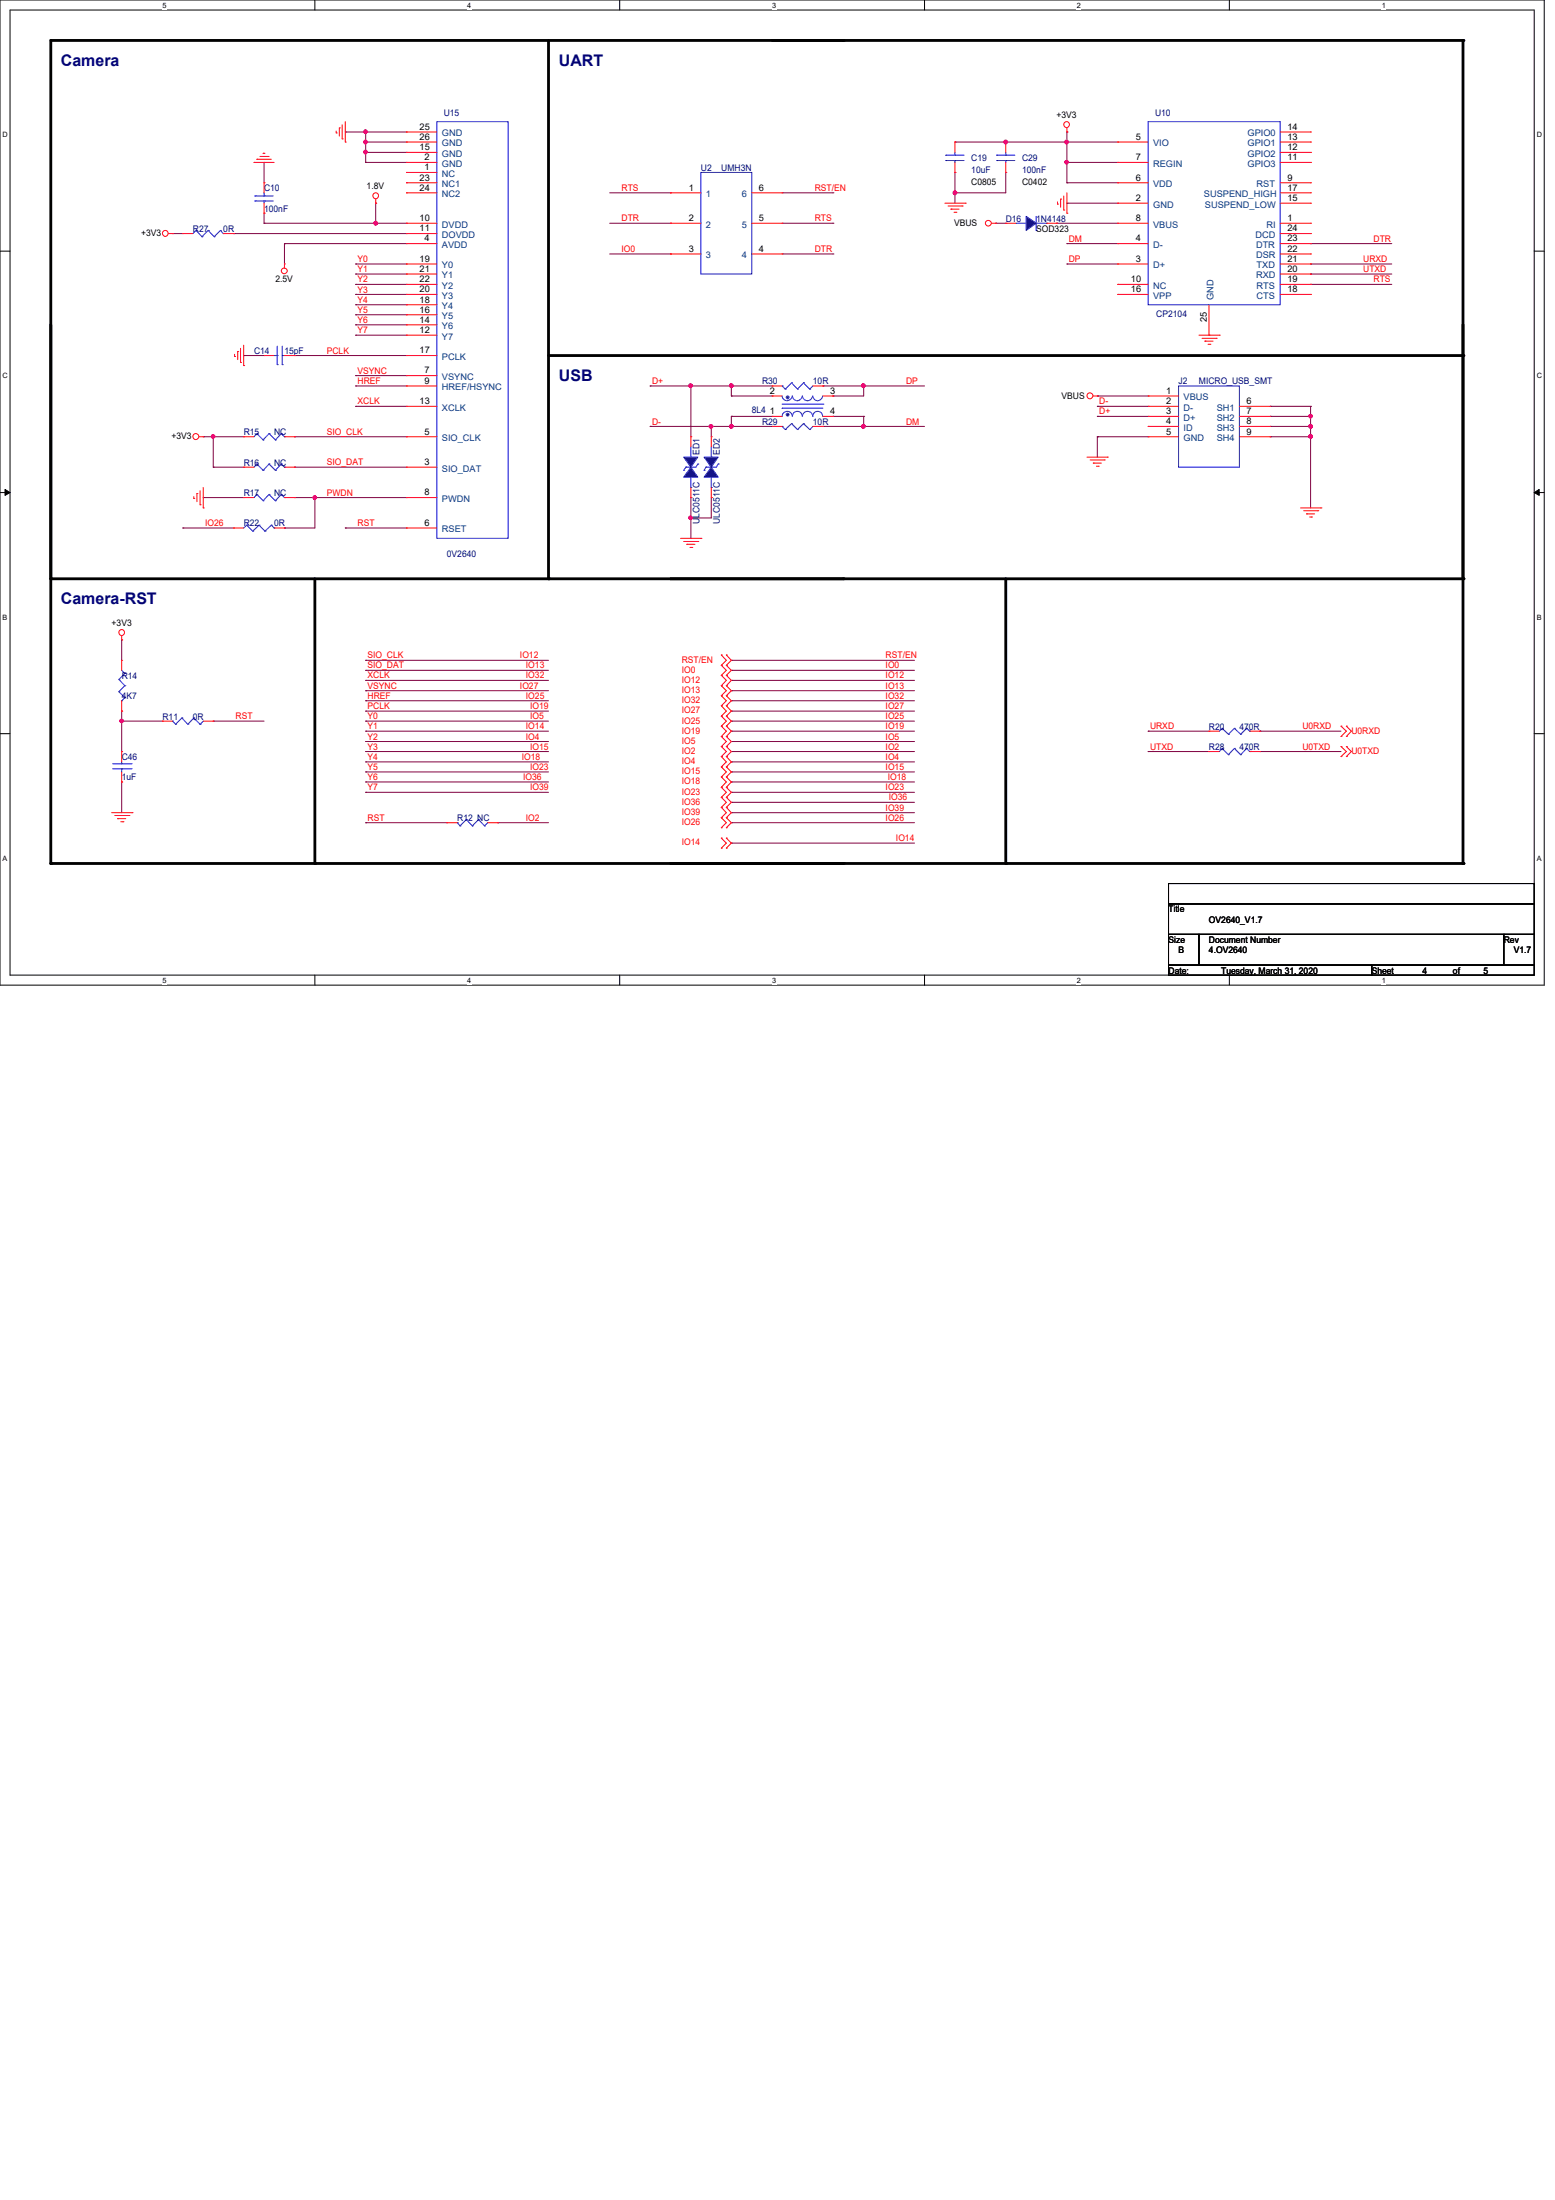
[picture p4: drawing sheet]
<svg xmlns="http://www.w3.org/2000/svg" width="210mm" height="297mm" viewBox="0 0 210 297" stroke-linecap="round" stroke-linejoin="round" font-family="sans-serif">
<path d="M0 0h208.4v133h-208.4zM1.4 1.4h205.7v130.3h-205.7z" fill="none" stroke="#000" stroke-width=".13"/>
<g fill="#fff">
<path d="M21.9 .1h.6v1.1h-.6z"/>
<path d="M21.9 131.8h.6v1.1h-.6z"/>
</g>
<path d="M42.5 0v1.4M42.5 131.7v1.3" fill="none" stroke="#000" stroke-width=".13"/>
<g fill="#fff">
<path d="M63.1 .1h.5v1.1h-.5z"/>
<path d="M63.1 131.8h.5v1.1h-.5z"/>
</g>
<path d="M83.7 0v1.4M83.7 131.7v1.3" fill="none" stroke="#000" stroke-width=".13"/>
<g fill="#fff">
<path d="M104.2 .1h.6v1.1h-.6z"/>
<path d="M104.2 131.8h.6v1.1h-.6z"/>
</g>
<path d="M124.8 0v1.4M124.8 131.7v1.3" fill="none" stroke="#000" stroke-width=".13"/>
<g fill="#fff">
<path d="M145.4 .1h.5v1.1h-.5z"/>
<path d="M145.4 131.8h.5v1.1h-.5z"/>
</g>
<path d="M165.9 0v1.4M165.9 131.7v1.3" fill="none" stroke="#000" stroke-width=".13"/>
<g fill="#fff">
<path d="M186.5 .1h.6v1.1h-.6z"/>
<path d="M186.5 131.8h.6v1.1h-.6z"/>
<path d="M.3 17.6h.8v1.1h-.8z"/>
<path d="M207.4 17.6h.8v1.1h-.8z"/>
<path d="M.3 50.2h.8v1.1h-.8z"/>
<path d="M207.4 50.2h.8v1.1h-.8z"/>
</g>
<path d="M0 33.9h1.4M207.1 33.9h1.3" fill="none" stroke="#000" stroke-width=".13"/>
<g fill="#fff">
<path d="M.3 82.8h.7v1.1h-.7z"/>
<path d="M207.4 82.8h.7v1.1h-.7z"/>
</g>
<path d="M0 66.5h1.4M.7 66.1l.7 .4-.7 .4zM207.1 66.5l.7-.4v.8zM207.1 66.5h1.3" fill="none" stroke="#000" stroke-width=".13"/>
<path d="M.7 66.1l.7 .4-.7 .4zM207.1 66.5l.7-.4v.8z" fill="#000"/>
<g fill="#fff">
<path d="M.3 115.3h.7v1.1h-.7z"/>
<path d="M207.4 115.3h.7v1.1h-.7z"/>
</g>
<path d="M0 99.1h1.4M207.1 99.1h1.3" fill="none" stroke="#000" stroke-width=".13"/>
<path d="M6.9 5.5h190.6v111.1h-190.6zM74 5.5v72.6M74 48h123.5M6.9 78.1h190.6M42.5 78.1v38.5M135.8 78.1v38.5" fill="none" stroke="#000" stroke-width=".38"/>
<g fill="#000">
<circle cx="113.8" cy="5.5" r=".19"/>
<circle cx="197.5" cy="5.5" r=".19"/>
<circle cx="197.5" cy="48" r=".19"/>
<circle cx="6.9" cy="78.1" r=".19"/>
<circle cx="74" cy="78.1" r=".19"/>
<circle cx="113.8" cy="78.1" r=".19"/>
<circle cx="197.5" cy="78.1" r=".19"/>
<circle cx="6.9" cy="116.6" r=".19"/>
<circle cx="42.5" cy="116.6" r=".19"/>
<circle cx="113.8" cy="116.6" r=".19"/>
<circle cx="135.8" cy="116.6" r=".19"/>
<circle cx="197.5" cy="116.6" r=".19"/>
</g>
<path d="M16.4 97.4h.1M16.4 97.4h5.5" fill="none" stroke="#7f003f" stroke-width=".13"/>
<circle cx="16.4" cy="97.3" r=".25" fill="#f0f"/>
<circle cx="16.4" cy="97.3" r=".25" fill="none" stroke="#f0f" stroke-width=".13"/>
<path d="M49.4 17.8h.1M49.4 17.8h5.5M16.4 97.4h.1M16.4 96h.1M16.4 86.4h.1M16.4 86.4v2.8M16.4 96v5.5M28.8 97.4h.1M28.8 97.4h6.8M16.4 105.6h.1M16.4 105.6v4.1" fill="none" stroke="#7f003f" stroke-width=".13"/>
<path d="M49.2 17.6l.1-.1 .2 .1v.4h-.2h-.1z" fill-rule="evenodd" fill="#f0f"/>
<path d="M49.2 17.6l.1-.1 .2 .1v.4h-.2h-.1z" fill="none" stroke="#f0f" stroke-width=".13"/>
<path d="M49.4 19.2h.1M49.4 17.8h.1M49.4 19.2h5.5M49.4 17.8v1.4" fill="none" stroke="#7f003f" stroke-width=".13"/>
<path d="M49.2 19l.1-.1 .2 .1v.4h-.2h-.1z" fill-rule="evenodd" fill="#f0f"/>
<path d="M49.2 19l.1-.1 .2 .1v.4h-.2h-.1z" fill="none" stroke="#f0f" stroke-width=".13"/>
<path d="M49.4 20.6h.1M49.4 20.6h5.5" fill="none" stroke="#7f003f" stroke-width=".13"/>
<path d="M49.2 20.3h.1l.2 .1v.3l-.2 .1-.1-.1z" fill-rule="evenodd" fill="#f0f"/>
<path d="M49.2 20.3h.1l.2 .1v.3l-.2 .1-.1-.1z" fill="none" stroke="#f0f" stroke-width=".13"/>
<g fill="none" stroke="#7f003f" stroke-width=".13">
<path d="M49.4 19.2h.1M49.4 19.2v2.7M35.6 28.8h.1M35.6 21.9h.1M35.6 21.9v2.8M35.6 28.8v1.3M38.4 32.9h.1M38.4 32.9h16.5M48 38.4h.1M48 38.4h6.9M49.4 21.9h.1M49.4 20.6h.1"/>
<path d="M49.4 21.9h5.5M28.8 59h.1M28.8 59h4.1M32.9 48h.1M32.9 48h2.7M39.8 48h.1M39.8 59h.1M39.8 48h15.1M39.8 59h15.1M48 50.7h.1M48 52.1h.1M48 54.9h.1"/>
<path d="M48 50.7h6.9M48 52.1h6.9M48 54.9h6.9M39.8 63.1h.1M39.8 63.1h15.1M42.5 67.2h.1M42.5 67.2h12.4M46.6 71.3h.1M46.6 71.3h8.3"/>
</g>
<path d="M28.6 58.7h.1l.3 .1-.1 .3-.2 .1-.1-.1z" fill-rule="evenodd" fill="#f0f"/>
<path d="M28.6 58.7h.1l.3 .1-.1 .3-.2 .1-.1-.1z" fill="none" stroke="#f0f" stroke-width=".13"/>
<g fill="none" stroke="#7f003f" stroke-width=".13">
<path d="M144 17.8h.1M144 17.8v1.4M142.6 30.1h.1M142.6 30.1h8.3M144 27.4h.1M144 32.9h.1M144 35.6h.1M144 24.7h.1M144 21.9h.1M144 27.4h6.9M144 32.9h6.9M144 35.6h6.9"/>
<path d="M144 24.7h6.9M144 21.9h6.9M176.9 32.9h.1M176.9 38.4h.1M176.9 32.9h11M176.9 38.4h11M27.4 59h.1M27.4 59h1.4M28.8 59h.1M28.8 59v4.1M28.8 63.1h.1M28.8 63.1h4.1"/>
</g>
<circle cx="144" cy="21.9" r=".25" fill="#f0f"/>
<circle cx="144" cy="21.9" r=".25" fill="none" stroke="#f0f" stroke-width=".13"/>
<path d="M144 19.2h.1M144 19.2v5.5M144 19.2h6.9M144 21.9h.1" fill="none" stroke="#7f003f" stroke-width=".13"/>
<circle cx="144" cy="19.2" r=".26" fill="#f0f"/>
<circle cx="144" cy="19.2" r=".26" fill="none" stroke="#f0f" stroke-width=".13"/>
<path d="M135.8 19.2h.1M135.8 19.2h8.2" fill="none" stroke="#7f003f" stroke-width=".13"/>
<circle cx="135.8" cy="19.2" r=".26" fill="#f0f"/>
<circle cx="135.8" cy="19.2" r=".26" fill="none" stroke="#f0f" stroke-width=".13"/>
<path d="M128.9 23.3h.1M128.9 26h.1M128.9 23.3v2.7M135.8 23.3h.1M135.8 23.3v2.7h-6.9" fill="none" stroke="#7f003f" stroke-width=".13"/>
<circle cx="128.9" cy="26" r=".26" fill="#f0f"/>
<circle cx="128.9" cy="26" r=".26" fill="none" stroke="#f0f" stroke-width=".13"/>
<g fill="none" stroke="#7f003f" stroke-width=".13">
<path d="M128.9 19.2h.1M128.9 19.2h6.9M82.3 34.3h8.2M82.3 30.1h8.2M82.3 26h8.2M90.5 34.3h.1M90.5 30.1h.1M90.5 26h.1M105.6 34.3h6.8M105.6 30.1h6.8M105.6 26h6.8M112.4 34.3h.1"/>
<path d="M112.4 30.1h.1M112.4 26h.1M128.9 26h.1M128.9 26v1.4M98.7 52.1h.1M98.7 52.1h5.5"/>
</g>
<circle cx="98.7" cy="52.1" r=".26" fill="#f0f"/>
<circle cx="98.7" cy="52.1" r=".26" fill="none" stroke="#f0f" stroke-width=".13"/>
<path d="M116.6 57.6h.1M116.6 57.6h8.2" fill="none" stroke="#7f003f" stroke-width=".13"/>
<circle cx="116.5" cy="57.6" r=".26" fill="#f0f"/>
<circle cx="116.5" cy="57.6" r=".26" fill="none" stroke="#f0f" stroke-width=".13"/>
<path d="M116.6 52.1h.1M116.6 52.1h8.2" fill="none" stroke="#7f003f" stroke-width=".13"/>
<circle cx="116.5" cy="52.1" r=".26" fill="#f0f"/>
<circle cx="116.5" cy="52.1" r=".26" fill="none" stroke="#f0f" stroke-width=".13"/>
<g fill="none" stroke="#7f003f" stroke-width=".13">
<path d="M98.7 53.5h.1M98.7 56.2h.1M98.7 57.6h.1M98.7 53.5h5.5M98.7 56.2h5.5M98.7 57.6h5.5M111.1 52.1h.1M111.1 52.1h5.5M112.4 53.5h.1M112.4 56.2h.1M112.4 56.2h4.2M116.6 52.1h.1"/>
<path d="M116.6 56.2h.1M116.6 52.1v1.4h-4.2M116.6 56.2v1.4"/>
</g>
<circle cx="98.7" cy="57.6" r=".26" fill="#f0f"/>
<circle cx="98.7" cy="57.6" r=".26" fill="none" stroke="#f0f" stroke-width=".13"/>
<path d="M93.3 52.1h.1M93.3 52.1h5.4M98.7 52.1h.1M98.7 52.1v1.4M111.1 57.6h.1M111.1 57.6h5.5" fill="none" stroke="#7f003f" stroke-width=".13"/>
<circle cx="93.2" cy="52.1" r=".26" fill="#f0f"/>
<circle cx="93.2" cy="52.1" r=".26" fill="none" stroke="#f0f" stroke-width=".13"/>
<path d="M87.8 57.6h.1M87.8 52.1h.1M87.8 57.6h8.2M87.8 52.1h5.5M93.3 52.1h.1M93.3 52.1v6.9M96 57.6h.1M96 57.6v1.4M98.7 56.2h.1M98.7 56.2v1.4M93.3 69.9h.1M93.3 69.9v2.8" fill="none" stroke="#7f003f" stroke-width=".13"/>
<circle cx="93.2" cy="69.9" r=".25" fill="#f0f"/>
<circle cx="93.2" cy="69.9" r=".25" fill="none" stroke="#f0f" stroke-width=".13"/>
<path d="M96 57.6h.1M96 57.6h2.7M93.3 69.9h.1M96 67.2h.1M96 67.2v2.7h-2.7" fill="none" stroke="#7f003f" stroke-width=".13"/>
<circle cx="96" cy="57.6" r=".26" fill="#f0f"/>
<circle cx="96" cy="57.6" r=".26" fill="none" stroke="#f0f" stroke-width=".13"/>
<g fill="none" stroke="#7f003f" stroke-width=".13">
<path d="M48 39.8h.1M48 37h.1M48 35.6h.1M48 39.8h6.9M48 37h6.9M48 35.6h6.9M50.7 30.1h.1M50.7 30.1h4.2M48 45.3h.1M48 43.9h.1M48 42.5h.1M48 41.1h.1"/>
<path d="M48 45.3h6.9M48 43.9h6.9M48 42.5h6.9M48 41.1h6.9M93.3 67.2h.1M93.3 67.2v2.7M49.4 90.5h.1M49.4 94.6h.1M49.4 91.9h.1M49.4 89.2h.1M49.4 93.3h.1M49.4 98.7h.1"/>
<path d="M49.4 97.4h.1M49.4 96h.1M49.4 90.5h24.6M49.4 94.6h24.6M49.4 91.9h24.6M49.4 89.2h24.6M49.4 93.3h24.6M49.4 98.7h24.6M49.4 97.4h24.6M49.4 96h24.6M49.4 100.1h.1M49.4 101.5h.1"/>
<path d="M49.4 104.2h.1M49.4 105.6h.1M49.4 102.9h.1M49.4 107h.1M49.4 100.1h24.6M49.4 101.5h24.6M49.4 104.2h24.6M49.4 105.6h24.6M49.4 102.9h24.6M49.4 107h24.6"/>
</g>
<circle cx="50.7" cy="30.1" r=".26" fill="#f0f"/>
<circle cx="50.7" cy="30.1" r=".26" fill="none" stroke="#f0f" stroke-width=".13"/>
<g fill="none" stroke="#7f003f" stroke-width=".13">
<path d="M46.6 17.8h.1M46.6 17.8h2.8M23.3 31.5h.1M23.3 31.5h1.4M31.5 31.5h.1M31.5 31.5h23.4M35.6 30.1h.1M38.4 32.9h.1M38.4 32.9v2.7M50.7 27.4h.1M50.7 27.4v2.7h-15.1M134.4 30.1h.1"/>
<path d="M134.4 30.1h1.4M176.9 35.6h.1M176.9 37h.1M176.9 35.6h11M176.9 37h11M171.4 54.9h.1M171.4 54.9h5.5M176.9 56.2h.1M176.9 56.2v1.4M98.7 90.5h.1M98.7 89.2h.1M98.7 90.5h24.7"/>
<path d="M98.7 89.2h24.7M155 98.7h.1M155 98.7h8.2M170.1 98.7h.1M170.1 98.7h10.9M155 101.5h.1M155 101.5h8.2M170.1 101.5h.1M170.1 101.5h10.9"/>
</g>
<circle cx="176.9" cy="56.2" r=".25" fill="#f0f"/>
<circle cx="176.9" cy="56.2" r=".25" fill="none" stroke="#f0f" stroke-width=".13"/>
<path d="M171.4 56.2h.1M171.4 57.6h.1M171.4 56.2h5.5M171.4 57.6h5.5M176.9 57.6h.1M176.9 57.6v1.4" fill="none" stroke="#7f003f" stroke-width=".13"/>
<circle cx="176.9" cy="57.6" r=".26" fill="#f0f"/>
<circle cx="176.9" cy="57.6" r=".26" fill="none" stroke="#f0f" stroke-width=".13"/>
<g fill="none" stroke="#7f003f" stroke-width=".13">
<path d="M148.1 59h.1M148.1 56.2h.1M148.1 54.9h.1M148.1 53.5h.1M148.1 59h6.9M148.1 59v2.7M148.1 56.2h6.9M148.1 54.9h6.9M148.1 53.5h6.9M171.4 59h.1M171.4 59h5.5M176.9 59h.1"/>
<path d="M176.9 59v9.6"/>
</g>
<circle cx="176.9" cy="58.9" r=".26" fill="#f0f"/>
<circle cx="176.9" cy="58.9" r=".26" fill="none" stroke="#f0f" stroke-width=".13"/>
<path d="M176.9 54.9h.1M176.9 54.9v1.3M27.4 67.2h.1M27.4 67.2h5.5M38.4 71.3h.1M42.5 67.2h.1M42.5 67.2v4.1h-4.1" fill="none" stroke="#7f003f" stroke-width=".13"/>
<path d="M42.3 67l.2-.1 .2 .1-.1 .4h-.1h-.2z" fill-rule="evenodd" fill="#f0f"/>
<path d="M42.3 67l.2-.1 .2 .1-.1 .4h-.1h-.2z" fill="none" stroke="#f0f" stroke-width=".13"/>
<g fill="none" stroke="#7f003f" stroke-width=".13">
<path d="M24.7 71.3h.1M24.7 71.3h6.8M39.8 67.2h.1M39.8 67.2h2.7M98.7 93.3h.1M98.7 97.4h.1M98.7 94.6h.1M98.7 91.9h.1M98.7 96h.1M98.7 98.7h.1M98.7 93.3h24.7M98.7 97.4h24.7"/>
<path d="M98.7 94.6h24.7M98.7 91.9h24.7M98.7 96h24.7M98.7 98.7h24.7M49.4 111.1h.1M49.4 111.1h10.9M67.2 111.1h.1M67.2 111.1h6.8M98.7 113.8h.1M98.7 102.9h.1M98.7 101.5h.1M98.7 104.2h.1"/>
<path d="M98.7 107h.1M98.7 108.3h.1M98.7 105.6h.1M98.7 109.7h.1M98.7 111.1h.1M98.7 100.1h.1M98.7 113.8h24.7M98.7 102.9h24.7M98.7 101.5h24.7M98.7 104.2h24.7M98.7 107h24.7M98.7 108.3h24.7"/>
<path d="M98.7 105.6h24.7M98.7 109.7h24.7M98.7 111.1h24.7M98.7 100.1h24.7"/>
</g>
<g fill="none" stroke="#f00" stroke-width=".13">
<path d="M45.4 17.9h.1M45.4 17.7v.2M45.8 17.3h.1M45.8 17.3v1.1M46.2 18.8h.1M46.2 16.8v2M46.6 19.2h.1M46.6 16.4v2.8M144 17.8h.1M144 17.3v.5M22.7 31.5h.6M23.3 31.5h.1"/>
<path d="M24.7 31.5h.1M24.7 31.5h1.3M30.1 31.5h1.4M31.5 31.5h.1M34.3 21.9h.1M34.3 21.9h2.7M34.7 21.5h.1M34.7 21.5h1.9M35.1 21.1h1.1M35.5 20.7h.1M35.5 20.7h.3M36.2 21.1h.1"/>
<path d="M38.4 35.6h.1M38.4 35.6v.6M50.7 27.4h.1M50.7 26.9v.5M90.5 26h.1M90.5 30.1h.1M90.5 34.3h.1M90.5 30.1h4.1M90.5 26h4.1M90.5 34.3h4.1M101.5 30.1h4.1M101.5 26h4.1"/>
<path d="M101.5 34.3h4.1M105.6 26h.1M105.6 30.1h.1M105.6 34.3h.1M127.6 27.4h2.7M128 27.8h1.9M128.4 28.2h.1M128.4 28.2h1.1M128.8 28.7h.2M129 28.7h.1M129.9 27.8h.1M130.3 27.4h.1"/>
<path d="M133.9 30.1h.5M134.4 30.1h.1M142.7 27.6h.1M142.7 27.3v.3M143.2 26.9h.1M143.2 26.9v1.1M143.6 28.4h.1M143.6 26.5v1.9M144 28.8h.1M144 26v2.8M26.9 59h.5M27.4 59h.1"/>
<path d="M31.7 48.1h.1M31.7 47.8v.3M32.1 47.5h.1M32.1 47.5v1.1M32.5 48.9h.1M32.5 47v1.9M32.9 49.4h.1M32.9 46.6v2.8M147.6 53.5h.5M148.1 53.5h.1M161.8 45.3h2.8M162.3 45.7h1.9"/>
<path d="M162.6 46.1h.1M162.6 46.1h1.1M163.1 46.5h.2M163.3 46.5h.1M164.2 45.7h.1M164.6 45.3h.1M26.2 67.3h.1M26.2 67.1v.2M26.6 66.6h.1M26.6 66.6v1.1M27 68.2h.1M27 66.3v1.9"/>
<path d="M27.4 68.6h.1M27.4 65.8v2.8M91.9 72.7h2.7M92.3 73.1h1.9M92.7 73.5h.1M92.7 73.5h1.1M93.1 73.9h.3M93.4 73.9h.1M94.2 73.1h.1M94.6 72.7h.1M146.7 61.7h2.8M147.2 62.1h1.9"/>
<path d="M147.6 62.5h.1M147.6 62.5h1.1M148 62.9h.3M148.3 62.9h.1M149.1 62.1h.1M149.5 61.7h.1M175.6 68.6h2.7M176 69h1.9M176.4 69.4h.1M176.4 69.4h1.1M176.8 69.8h.2M177 69.8h.1"/>
<path d="M177.9 69h.1M178.3 68.6h.1M16.4 86.4h.1M16.4 85.9v.5M97.4 88.4h.1M97.4 89.8h.1M97.4 91.2h.1M97.4 92.6h.1M97.4 93.9h.1M97.4 95.3h.1M97.4 96.7h.1M97.4 98h.1"/>
<path d="M97.4 99.4h.1M97.4 88.4l.6 .8-.6 .6M97.4 89.8l.6 .7-.6 .7M97.4 91.2l.6 .7-.6 .7M97.4 92.6l.6 .7-.6 .6M97.4 93.9l.6 .7-.6 .7M97.4 95.3l.6 .7-.6 .7M97.4 96.7l.6 .7-.6 .6M97.4 98l.6 .7-.6 .7M97.4 99.4l.6 .7-.6 .7M98 89.8h.1M98 88.4h.1"/>
<path d="M98 91.2h.1M98 92.6h.1M98 93.9h.1M98 95.3h.1M98 96.7h.1M98 98h.1M98 99.4h.1M98 88.4l.7 .8-.7 .6M98 89.8l.7 .7-.7 .7M98 91.2l.7 .7-.7 .7M98 92.6l.7 .7-.7 .6M98 93.9l.7 .7-.7 .7"/>
<path d="M98 95.3l.7 .7-.7 .7M98 96.7l.7 .7-.7 .6M98 98l.7 .7-.7 .7M98 99.4l.7 .7-.7 .7M181 99.4h.1M181 98h.1M181 98l.7 .7-.7 .7M181.7 99.4h.1M181.7 98h.1M181.7 98l.7 .7-.7 .7M15.1 109.7h2.7M15.5 110.1h1.9"/>
<path d="M15.9 110.5h.1M15.9 110.5h1.1M16.3 111h.3M16.6 111h.1M17.4 110.1h.1M17.8 109.7h.1M97.4 100.8h.1M97.4 102.2h.1M97.4 103.5h.1M97.4 104.9h.1M97.4 106.3h.1M97.4 107.7h.1"/>
<path d="M97.4 109h.1M97.4 110.4h.1M97.4 111.8h.1M97.4 113.2h.1M97.4 114.5h.1M97.4 100.8l.6 .7-.6 .7M97.4 102.2l.6 .7-.6 .6M97.4 103.5l.6 .7-.6 .7M97.4 104.9l.6 .7-.6 .7M97.4 106.3l.6 .7-.6 .7M97.4 107.7l.6 .6-.6 .7M97.4 109l.6 .7-.6 .7"/>
<path d="M97.4 110.4l.6 .7-.6 .7M97.4 113.2l.6 .6-.6 .7M98 100.8h.1M98 102.2h.1M98 103.5h.1M98 104.9h.1M98 106.3h.1M98 107.7h.1M98 109h.1M98 110.4h.1M98 111.8h.1M98 114.5h.1"/>
<path d="M98 113.2h.1M98 100.8l.7 .7-.7 .7M98 102.2l.7 .7-.7 .6M98 103.5l.7 .7-.7 .7M98 104.9l.7 .7-.7 .7M98 106.3l.7 .7-.7 .7M98 107.7l.7 .6-.7 .7M98 109l.7 .7-.7 .7M98 110.4l.7 .7-.7 .7M98 113.2l.7 .6-.7 .7M181 102.2h.1M181 100.8h.1"/>
<path d="M181 100.8l.7 .7-.7 .7M181.7 102.2h.1M181.7 100.8h.1M181.7 100.8l.7 .7-.7 .7"/>
<circle cx="144" cy="16.8" r=".39"/>
<circle cx="22.3" cy="31.5" r=".39"/>
<circle cx="38.4" cy="36.6" r=".39"/>
<circle cx="50.7" cy="26.4" r=".39"/>
<circle cx="133.4" cy="30.1" r=".39"/>
<circle cx="26.4" cy="58.9" r=".4"/>
<circle cx="147.1" cy="53.4" r=".4"/>
<circle cx="16.4" cy="85.4" r=".39"/>
</g>
<path d="M157.7 119.3h49.4v2.7h-49.4zM157.7 122h49.4v4.2h-49.4zM157.7 126.2h4.1v4.1h-4.1zM157.7 130.3h27.5v1.4h-27.5zM161.8 126.2h41.2v4.1h-41.2zM185.2 130.3h21.9v1.4h-21.9zM203 126.2h4.1v4.1h-4.1z" fill="none" stroke="#000" stroke-width=".13"/>
<g fill="none" stroke="#00f" stroke-width=".13">
<path d="M26.5 31.1h.1M26.5 31.1l-.5 .4M26.5 31.1l.8 .9M27.3 32h.1M28.1 31.1h.1M28.1 31.1l-.8 .9M28.1 31.1l.8 .9M28.9 32h.1M29.8 31.1h.1M29.8 31.1l-.9 .9M29.8 31.1l.3 .4M30.1 31.5h.1"/>
<path d="M94.6 23.3h6.9v13.7h-6.9zM92.6 63.1h.1M92.6 63.1h1.3M93.3 61.7h.1M93.3 65.8h.1M93.3 60.3v1.4M93.3 64.4v1.4"/>
</g>
<path d="M92.3 61.7h1.9l-.9 1.4z" fill-rule="evenodd" fill="#00f"/>
<path d="M92.3 61.7h1.9l-.9 1.4zM92.3 63.5h.1M92.6 63.1l-.3 .4M94.2 62.7h.1M94.2 62.7l-.3 .4" fill="none" stroke="#00f" stroke-width=".13"/>
<path d="M93.3 63.1l.9 1.3h-1.9z" fill-rule="evenodd" fill="#00f"/>
<g fill="none" stroke="#00f" stroke-width=".13">
<path d="M34.4 26.5h.1M34.4 27.1h.1M34.4 26.5h2.5M34.4 27.1h2.5M35.6 27.1h.1M35.6 26.5h.1M35.6 26v.5M35.6 27.1v.3M127.7 21h.1M127.7 21.7h.1M127.7 21h2.4M127.7 21.7h2.4"/>
<path d="M128.9 21.7h.1M128.9 21h.1M128.9 20.6v.4M128.9 21.7v.2M34.7 58.5h.1M34.7 58.5l-.4 .5M34.7 58.5l.8 .9M35.5 59.4h.1M36.3 58.5h.1M36.3 58.5l-.8 .9M36.3 58.5l.9 .9M37 48h.4"/>
<path d="M37.2 59.4h.1M37.4 49.2h.1M37.4 48h.1M37.4 46.7v2.5M38 58.5h.1M38 58.5l-.8 .9M38 58.5l.4 .5M38.1 48h.1M38.1 49.2h.1M38.1 48h.3M38.1 46.7v2.5M38.4 59h.1"/>
<path d="M105.6 57.6h.1M105.6 53.5a.68 .68 0 0 0 .7 .6 .68 .68 0 0 0 .6-.6M105.6 56.2a.68 .68 0 0 1 .7-.7 .68 .68 0 0 1 .6 .7M105.6 55.1h.1M105.6 57.6l.4 .4M105.6 54.6h5.5M105.6 55.1h5.5M106 58h.1M106.8 57.2h.1M106.8 57.2l.9 .8M106.8 57.2l-.8 .8M107 53.5a.66 .66 0 0 0 .6 .6 .66 .66 0 0 0 .7-.6"/>
<path d="M107 56.2a.66 .66 0 0 1 .6-.7 .66 .66 0 0 1 .7 .7M107.7 58h.1M108.3 53.5a.68 .68 0 0 0 .7 .6 .68 .68 0 0 0 .7-.6M108.3 56.2a.68 .68 0 0 1 .7-.7 .68 .68 0 0 1 .7 .7M108.5 57.2h.1M108.5 57.2l.8 .8M108.5 57.2l-.8 .8M109.3 58h.1M109.7 53.5a.66 .66 0 0 0 .7 .6 .66 .66 0 0 0 .6-.6M109.7 56.2a.66 .66 0 0 1 .7-.7 .66 .66 0 0 1 .6 .7M109.7 57.6l-.4 .4M111.1 54.6h.1"/>
<path d="M34.7 62.7h.1M34.7 66.8h.1M34.7 62.7l-.4 .4M34.7 62.7l.8 .8M34.7 66.8l-.4 .4M34.7 66.8l.8 .8M35.5 63.5h.1M35.5 67.6h.1M36.3 62.7h.1M36.3 66.8h.1M36.3 62.7l-.8 .8M36.3 62.7l.9 .8"/>
<path d="M36.3 66.8l-.8 .8M36.3 66.8l.9 .8M37.2 63.5h.1M37.2 67.6h.1M38 62.7h.1M38 66.8h.1M38 62.7l-.8 .8M38 62.7l.4 .4M38 66.8l-.8 .8M38 66.8l.4 .4M38.4 63.1h.1M38.4 67.2h.1"/>
<path d="M93.3 63.1l.9 1.3h-1.9zM16 91.7h.1M16 93.4h.1M16 91.7l.8 .9M16 93.4l.8 .8M16.4 94.6h.1M16.4 90.5l.4 .4M16.8 90.9h.1M16.8 92.6h.1M16.8 94.2h.1M16.8 90.9l-.8 .8M16.8 92.6l-.8 .8"/>
<path d="M16.8 94.2l-.4 .4M15.2 103.8h2.5M15.2 103.1h2.5M16.4 103.1h.1M16.4 103.8h.1M16.4 102.9v.2M16.4 103.8v.4M17.7 103.8h.1M17.7 103.1h.1M165 101h.1M165 101l-.4 .5M165 101l.8 .9"/>
<path d="M165.8 101.9h.1M166.6 101h.1M166.6 101l-.8 .9M166.6 101l.9 .9M167.5 101.9h.1M168.3 101h.1M168.3 101l-.8 .9M168.3 101l.4 .5M168.7 101.5h.1"/>
</g>
<g fill="none" stroke="#f00" stroke-width=".13">
<path d="M128.9 19.2h.1M128.9 19.2v1.4M35.6 28.8h.1M35.6 24.7h.1M35.6 24.7v1.3M35.6 27.4v1.4M128.9 23.3h.1M128.9 21.9v1.4M32.9 59h.1M32.9 59h1.4M35.6 48h.1M35.6 48h1.4"/>
<path d="M38.4 59h1.4M38.4 48h1.4M39.8 59h.1M39.8 48h.1M93.3 59h.1M93.3 59v1.3M104.2 57.6h.1M104.2 57.6h1.4M109.7 57.6h1.4M111.1 57.6h.1M32.9 63.1h.1M32.9 67.2h.1"/>
<path d="M32.9 63.1h1.4M32.9 67.2h1.4M38.4 63.1h1.4M38.4 67.2h1.4M39.8 63.1h.1M39.8 67.2h.1M93.3 67.2h.1M93.3 65.8v1.4M16.4 89.2h.1M16.4 96h.1M16.4 89.2v1.3M16.4 94.6v1.4"/>
<path d="M16.4 101.5h.1M16.4 105.6h.1M16.4 101.5v1.4M16.4 104.2v1.4M163.2 101.5h.1M163.2 101.5h1.4M168.7 101.5h1.4M170.1 101.5h.1"/>
</g>
<path d="M106.2 55.8h.3v.3l-.2 .1-.1-.1z" fill-rule="evenodd" fill="#00f"/>
<path d="M106.2 55.8h.3v.3l-.2 .1-.1-.1z" fill="none" stroke="#00f" stroke-width=".13"/>
<path d="M106.2 53.5h.3v.3h-.2h-.1z" fill-rule="evenodd" fill="#00f"/>
<g fill="none" stroke="#00f" stroke-width=".13">
<path d="M106.2 53.5h.3v.3h-.2h-.1zM159.1 52.1h8.2v11h-8.2zM95.3 63.1h.1M95.3 63.1h1.4M96 61.7h.1M96 65.8h.1M96 60.3v1.4M96 64.4v1.4M23.3 97.4h.1M23.3 97.4l.4 .4M23.7 97.8h.1M24.6 96.9h.1"/>
<path d="M24.6 96.9l.8 .9M24.6 96.9l-.9 .9M25.4 97.8h.1M26.2 96.9h.1M26.2 96.9l.8 .9M26.2 96.9l-.8 .9M27 97.8h.1M27.4 97.4l-.4 .4M61.7 111.1h.1M61.7 111.1l.4 .4M62.1 111.5h.1M62.9 110.7h.1"/>
<path d="M62.9 110.7l.9 .8M62.9 110.7l-.8 .8M63.8 111.5h.1M64.6 110.7h.1M64.6 110.7l.8 .8M64.6 110.7l-.8 .8M65.4 111.5h.1M65.8 111.1l-.4 .4"/>
</g>
<g fill="none" stroke="#f00" stroke-width=".13">
<path d="M104.2 56.2h.1M104.2 53.5h.1M104.2 56.2h1.4M104.2 53.5h1.4M111.1 56.2h1.3M111.1 53.5h1.3M112.4 56.2h.1M112.4 53.5h.1M155 53.5h.1M155 54.9h.1M155 56.2h.1M155 57.6h.1"/>
<path d="M155 59h.1M155 56.2h4.1M155 53.5h4.1M155 54.9h4.1M155 57.6h4.1M155 59h4.1M167.3 56.2h4.1M167.3 54.9h4.1M167.3 57.6h4.1M167.3 59h4.1M171.4 54.9h.1M171.4 56.2h.1"/>
<path d="M171.4 57.6h.1M171.4 59h.1M21.9 97.4h.1M21.9 97.4h1.4M27.4 97.4h1.4M28.8 97.4h.1M60.3 111.1h.1M60.3 111.1h1.4M65.8 111.1h1.4M67.2 111.1h.1"/>
</g>
<path d="M95 61.7h1.9l-.9 1.4z" fill-rule="evenodd" fill="#00f"/>
<path d="M95 61.7h1.9l-.9 1.4zM95 63.5h.1M95.3 63.1l-.3 .4M96.9 62.7h.1M96.9 62.7l-.2 .4" fill="none" stroke="#00f" stroke-width=".13"/>
<path d="M96 63.1l.9 1.3h-1.9z" fill-rule="evenodd" fill="#00f"/>
<g fill="none" stroke="#00f" stroke-width=".13">
<path d="M155 16.4h17.8v24.7h-17.8zM134.5 21h.1M134.5 21.7h.1M134.5 21h2.5M134.5 21.7h2.5M135.8 21.7h.1M135.8 21h.1M135.8 20.6v.4M135.8 21.7v.2M137.2 30.1h1.3M138.5 30.1h.1M139.9 31.1h.1"/>
<path d="M139.9 29.2v1.9M139.9 30.1h1.4M141.3 30.1h.1M105.6 52.1h.1M105.6 52.1l.4 .4M106 52.5h.1M106.8 51.7h.1M106.8 51.7l.9 .8M106.8 51.7l-.8 .8M107.7 52.5h.1M108.5 51.7h.1M108.5 51.7l.8 .8"/>
<path d="M108.5 51.7l-.8 .8M109.3 52.5h.1M109.7 52.1l-.4 .4M96 63.1l.9 1.3h-1.9zM165 98.3h.1M165 98.3l-.4 .4M165 98.3l.8 .8M165.8 99.1h.1M166.6 98.3h.1M166.6 98.3l-.8 .8M166.6 98.3l.9 .8M167.5 99.1h.1"/>
<path d="M168.3 98.3h.1M168.3 98.3l-.8 .8M168.3 98.3l.4 .4M168.7 98.7h.1"/>
</g>
<g fill="none" stroke="#f00" stroke-width=".13">
<path d="M135.8 19.2h.1M135.8 19.2v1.4M150.9 19.2h.1M150.9 19.2h4.1M172.8 19.2h4.1M172.8 17.8h4.1M176.9 17.8h.1M176.9 19.2h.1M135.8 23.3h.1M135.8 21.9v1.4M150.9 21.9h.1M150.9 24.7h.1"/>
<path d="M150.9 27.4h.1M150.9 30.1h.1M150.9 32.9h.1M150.9 35.6h.1M150.9 39.8h.1M150.9 38.4h.1M150.9 21.9h4.1M150.9 24.7h4.1M150.9 27.4h4.1M150.9 30.1h4.1M150.9 32.9h4.1M150.9 35.6h4.1"/>
<path d="M150.9 39.8h4.1M150.9 38.4h4.1M172.8 21.9h4.1M172.8 24.7h4.1M172.8 27.4h4.1M172.8 30.1h4.1M172.8 32.9h4.1M172.8 35.6h4.1M172.8 39.8h4.1M172.8 20.6h4.1M172.8 26h4.1M172.8 31.5h4.1"/>
<path d="M172.8 34.3h4.1M172.8 37h4.1M172.8 38.4h4.1M176.9 20.6h.1M176.9 21.9h.1M176.9 24.7h.1M176.9 26h.1M176.9 27.4h.1M176.9 30.1h.1M176.9 31.5h.1M176.9 32.9h.1M176.9 34.3h.1"/>
<path d="M176.9 35.6h.1M176.9 37h.1M176.9 38.4h.1M176.9 39.8h.1M96 59h.1M96 59v1.3M104.2 52.1h.1M104.2 52.1h1.4M109.7 52.1h1.4M111.1 52.1h.1M163.2 45.3h.1M163.2 41.1v4.2"/>
<path d="M96 67.2h.1M96 65.8v1.4M163.2 98.7h.1M163.2 98.7h1.4M168.7 98.7h1.4M170.1 98.7h.1"/>
</g>
<path d="M138.5 29.2l1.4 .9-1.4 1z" fill-rule="evenodd" fill="#00f"/>
<g fill="none" stroke="#00f" stroke-width=".13">
<path d="M59 16.4h9.6v56.3h-9.6zM138.5 29.2l1.4 .9-1.4 1zM33.3 70.9h.1M33.3 70.9l-.4 .4M33.3 70.9l.8 .8M34.1 71.7h.1M35 70.9h.1M35 70.9l-.9 .8M35 70.9l.8 .8M35.8 71.7h.1M36.6 70.9h.1M36.6 70.9l-.8 .8"/>
<path d="M36.6 70.9l.4 .4M37 71.3h.1"/>
</g>
<g fill="none" stroke="#f00" stroke-width=".13">
<path d="M54.9 17.8h.1M54.9 19.2h.1M54.9 17.8h4.1M54.9 19.2h4.1M54.9 23.3h.1M54.9 32.9h.1M54.9 30.1h.1M54.9 31.5h.1M54.9 35.6h.1M54.9 37h.1M54.9 38.4h.1M54.9 39.8h.1"/>
<path d="M54.9 24.7h.1M54.9 26h.1M54.9 20.6h.1M54.9 21.9h.1M54.9 30.1h4.1M54.9 23.3h4.1M54.9 32.9h4.1M54.9 31.5h4.1M54.9 35.6h4.1M54.9 37h4.1M54.9 38.4h4.1M54.9 39.8h4.1"/>
<path d="M54.9 24.7h4.1M54.9 26h4.1M54.9 20.6h4.1M54.9 21.9h4.1M135.8 30.1h.1M135.8 30.1h1.4M141.3 30.1h1.3M142.6 30.1h.1M54.9 41.1h.1M54.9 42.5h.1M54.9 43.9h.1M54.9 45.3h.1"/>
<path d="M54.9 48h.1M54.9 50.7h.1M54.9 52.1h.1M54.9 54.9h.1M54.9 59h.1M54.9 41.1h4.1M54.9 42.5h4.1M54.9 43.9h4.1M54.9 45.3h4.1M54.9 48h4.1M54.9 50.7h4.1M54.9 52.1h4.1"/>
<path d="M54.9 54.9h4.1M54.9 59h4.1M31.5 71.3h.1M31.5 71.3h1.4M37 71.3h1.4M38.4 71.3h.1M54.9 63.1h.1M54.9 67.2h.1M54.9 71.3h.1M54.9 63.1h4.1M54.9 67.2h4.1M54.9 71.3h4.1"/>
</g>
<circle cx="16.4" cy="97.3" r=".25" fill="#f0f"/>
<circle cx="16.4" cy="97.3" r=".25" fill="none" stroke="#f0f" stroke-width=".13"/>
<path d="M49.2 17.6l.1-.1 .2 .1v.4h-.2h-.1z" fill-rule="evenodd" fill="#f0f"/>
<path d="M49.2 17.6l.1-.1 .2 .1v.4h-.2h-.1z" fill="none" stroke="#f0f" stroke-width=".13"/>
<path d="M49.2 19l.1-.1 .2 .1v.4h-.2h-.1z" fill-rule="evenodd" fill="#f0f"/>
<path d="M49.2 19l.1-.1 .2 .1v.4h-.2h-.1z" fill="none" stroke="#f0f" stroke-width=".13"/>
<path d="M49.2 20.3h.1l.2 .1v.3l-.2 .1-.1-.1z" fill-rule="evenodd" fill="#f0f"/>
<path d="M49.2 20.3h.1l.2 .1v.3l-.2 .1-.1-.1z" fill="none" stroke="#f0f" stroke-width=".13"/>
<path d="M28.6 58.7h.1l.3 .1-.1 .3-.2 .1-.1-.1z" fill-rule="evenodd" fill="#f0f"/>
<path d="M28.6 58.7h.1l.3 .1-.1 .3-.2 .1-.1-.1z" fill="none" stroke="#f0f" stroke-width=".13"/>
<circle cx="144" cy="21.9" r=".25" fill="#f0f"/>
<circle cx="144" cy="21.9" r=".25" fill="none" stroke="#f0f" stroke-width=".13"/>
<circle cx="144" cy="19.2" r=".26" fill="#f0f"/>
<circle cx="144" cy="19.2" r=".26" fill="none" stroke="#f0f" stroke-width=".13"/>
<circle cx="135.8" cy="19.2" r=".26" fill="#f0f"/>
<circle cx="135.8" cy="19.2" r=".26" fill="none" stroke="#f0f" stroke-width=".13"/>
<circle cx="128.9" cy="26" r=".26" fill="#f0f"/>
<circle cx="128.9" cy="26" r=".26" fill="none" stroke="#f0f" stroke-width=".13"/>
<circle cx="98.7" cy="52.1" r=".26" fill="#f0f"/>
<circle cx="98.7" cy="52.1" r=".26" fill="none" stroke="#f0f" stroke-width=".13"/>
<circle cx="116.5" cy="57.6" r=".26" fill="#f0f"/>
<circle cx="116.5" cy="57.6" r=".26" fill="none" stroke="#f0f" stroke-width=".13"/>
<circle cx="116.5" cy="52.1" r=".26" fill="#f0f"/>
<circle cx="116.5" cy="52.1" r=".26" fill="none" stroke="#f0f" stroke-width=".13"/>
<circle cx="98.7" cy="57.6" r=".26" fill="#f0f"/>
<circle cx="98.7" cy="57.6" r=".26" fill="none" stroke="#f0f" stroke-width=".13"/>
<circle cx="93.2" cy="52.1" r=".26" fill="#f0f"/>
<circle cx="93.2" cy="52.1" r=".26" fill="none" stroke="#f0f" stroke-width=".13"/>
<circle cx="93.2" cy="69.9" r=".25" fill="#f0f"/>
<circle cx="93.2" cy="69.9" r=".25" fill="none" stroke="#f0f" stroke-width=".13"/>
<circle cx="96" cy="57.6" r=".26" fill="#f0f"/>
<circle cx="96" cy="57.6" r=".26" fill="none" stroke="#f0f" stroke-width=".13"/>
<circle cx="50.7" cy="30.1" r=".26" fill="#f0f"/>
<circle cx="50.7" cy="30.1" r=".26" fill="none" stroke="#f0f" stroke-width=".13"/>
<circle cx="176.9" cy="56.2" r=".25" fill="#f0f"/>
<circle cx="176.9" cy="56.2" r=".25" fill="none" stroke="#f0f" stroke-width=".13"/>
<circle cx="176.9" cy="57.6" r=".26" fill="#f0f"/>
<circle cx="176.9" cy="57.6" r=".26" fill="none" stroke="#f0f" stroke-width=".13"/>
<circle cx="176.9" cy="58.9" r=".26" fill="#f0f"/>
<circle cx="176.9" cy="58.9" r=".26" fill="none" stroke="#f0f" stroke-width=".13"/>
<path d="M42.3 67l.2-.1 .2 .1-.1 .4h-.1h-.2z" fill-rule="evenodd" fill="#f0f"/>
<path d="M42.3 67l.2-.1 .2 .1-.1 .4h-.1h-.2z" fill="none" stroke="#f0f" stroke-width=".13"/>
<g font-size="2.2" fill="#00007f">
<text x="8.2" y="8.9">Camera</text>
<text x="75.4" y="8.9">UART</text>
<text x="75.4" y="51.4">USB</text>
<text x="8.2" y="81.6">Camera-RST</text>
</g>
<g font-size="1.2">
<text x="56.6" y="17.5">25</text>
<text x="142.6" y="16">+3V3</text>
<text x="173.8" y="17.5">14</text>
<text x="56.6" y="18.9">26</text>
<text x="56.6" y="20.3">15</text>
<text x="57.3" y="23">1</text>
<text x="57.3" y="21.6">2</text>
<text x="153.3" y="18.9">5</text>
<text x="153.3" y="21.6">7</text>
<text x="173.8" y="18.9">13</text>
<text x="173.8" y="20.3">12</text>
<text x="173.8" y="21.6">11</text>
<text x="49.5" y="25.5">1.8V</text>
<text x="56.6" y="29.8">10</text>
<text x="56.6" y="24.4">23</text>
<text x="56.6" y="25.7">24</text>
<text x="93" y="25.7">1</text>
<text x="93" y="29.8">2</text>
<text x="102.4" y="25.7">6</text>
<text x="102.4" y="29.8">5</text>
<text x="131.1" y="25">C0805</text>
<text x="138" y="25">C0402</text>
<text x="153.3" y="24.4">6</text>
<text x="153.3" y="27.1">2</text>
<text x="153.3" y="29.8">8</text>
<text x="173.8" y="24.4">9</text>
<text x="173.8" y="25.7">17</text>
<text x="173.8" y="27.1">15</text>
<text x="173.8" y="29.8">1</text>
<text x="19" y="31.8">+3V3</text>
<text x="56.6" y="31.2">11</text>
<text x="56.6" y="35.3">19</text>
<text x="57.3" y="32.6">4</text>
<text x="93" y="34">3</text>
<text x="102.4" y="34">4</text>
<text x="128.8" y="30.5">VBUS</text>
<text x="139.9" y="31.3">SOD323</text>
<text x="153.3" y="32.6">4</text>
<text x="153.3" y="35.3">3</text>
<text x="173.8" y="31.2">24</text>
<text x="173.8" y="32.6">23</text>
<text x="173.8" y="34">22</text>
<text x="173.8" y="35.3">21</text>
<text x="37.2" y="38.1">2.5V</text>
<text x="56.6" y="40.9">18</text>
<text x="56.6" y="36.7">21</text>
<text x="56.6" y="38.1">22</text>
<text x="56.6" y="39.5">20</text>
<text x="152.7" y="39.5">16</text>
<text x="152.7" y="38.1">10</text>
<text x="173.8" y="36.7">20</text>
<text x="173.8" y="38.1">19</text>
<text x="173.8" y="39.5">18</text>
<text x="56.6" y="42.2">16</text>
<text x="56.6" y="43.6">14</text>
<text x="56.6" y="45">12</text>
<text x="56.6" y="47.7">17</text>
<text x="162.9" y="43.5" transform="rotate(-90 162.9 43.5)">25</text>
<text x="57.3" y="50.4">7</text>
<text x="57.3" y="51.8">9</text>
<text x="103.9" y="53.2">2</text>
<text x="112.1" y="53.2">3</text>
<text x="143.3" y="53.8">VBUS</text>
<text x="157.4" y="53.2">1</text>
<text x="23.2" y="59.3">+3V3</text>
<text x="56.6" y="54.6">13</text>
<text x="57.3" y="58.7">5</text>
<text x="103.9" y="55.9">1</text>
<text x="112.1" y="55.9">4</text>
<text x="157.4" y="54.6">2</text>
<text x="157.4" y="55.9">3</text>
<text x="157.4" y="57.3">4</text>
<text x="157.4" y="58.7">5</text>
<text x="168.3" y="54.6">6</text>
<text x="168.3" y="55.9">7</text>
<text x="168.3" y="57.3">8</text>
<text x="168.3" y="58.7">9</text>
<text x="57.3" y="62.8">3</text>
<text x="57.3" y="66.9">8</text>
<text x="57.3" y="71">6</text>
<text x="15.1" y="84.5">+3V3</text>
<text x="157.7" y="123.2">Title</text>
<text x="163.2" y="124.6">OV2640_V1.7</text>
<text x="157.7" y="127.3">Size</text>
<text x="157.7" y="131.4">Date:</text>
<text x="159.1" y="128.7">B</text>
<text x="163.2" y="127.3">Document Number</text>
<text x="163.2" y="128.7">4.OV2640</text>
<text x="164.8" y="131.4">Tuesday, March 31, 2020</text>
<text x="185.2" y="131.4">Sheet</text>
<text x="192" y="131.4">4</text>
<text x="196.1" y="131.4">of</text>
<text x="200.2" y="131.4">5</text>
<text x="203" y="127.3">Rev</text>
<text x="204.3" y="128.7">V1.7</text>
</g>
<g font-size="1.2" fill="#00007f">
<text x="59.9" y="15.7">U15</text>
<text x="155.9" y="15.7">U10</text>
<text x="94.6" y="23.1">U2</text>
<text x="97.4" y="23.1">UMH3N</text>
<text x="131.1" y="21.7">C19</text>
<text x="131.1" y="23.3">10uF</text>
<text x="138" y="21.7">C29</text>
<text x="138" y="23.3">100nF</text>
<text x="35.6" y="25.8">C10</text>
<text x="35.6" y="28.6">100nF</text>
<text x="135.8" y="29.9">D16</text>
<text x="139.9" y="29.9">1N4148</text>
<text x="26" y="31.3">R27</text>
<text x="30.1" y="31.3">0R</text>
<text x="34.3" y="47.8">C14</text>
<text x="38.4" y="47.8">15pF</text>
<text x="156.1" y="42.8">CP2104</text>
<text x="102.9" y="51.9">R30</text>
<text x="109.7" y="51.9">10R</text>
<text x="159.1" y="51.9">J2</text>
<text x="161.8" y="51.9">MICRO_USB_SMT</text>
<text x="32.9" y="58.7">R15</text>
<text x="37" y="58.7">NC</text>
<text x="101.5" y="55.7">8L4</text>
<text x="102.9" y="57.4">R29</text>
<text x="109.7" y="57.4">10R</text>
<text x="32.9" y="62.9">R16</text>
<text x="37" y="62.9">NC</text>
<text x="94.4" y="61.4" transform="rotate(-90 94.4 61.4)">ED1</text>
<text x="97.2" y="61.4" transform="rotate(-90 97.2 61.4)">ED2</text>
<text x="32.9" y="67">R17</text>
<text x="32.9" y="71.1">R22</text>
<text x="37" y="67">NC</text>
<text x="37" y="71.1">0R</text>
<text x="94.4" y="70.7" transform="rotate(-90 94.4 70.7)">ULC0511C</text>
<text x="97.2" y="70.7" transform="rotate(-90 97.2 70.7)">ULC0511C</text>
<text x="60.3" y="75.2">0V2640</text>
<text x="16.4" y="91.7">R14</text>
<text x="16.4" y="94.4">4K7</text>
<text x="21.9" y="97.2">R11</text>
<text x="26" y="97.2">0R</text>
<text x="163.2" y="101.3">R28</text>
<text x="163.2" y="98.5">R20</text>
<text x="167.3" y="101.3">470R</text>
<text x="167.3" y="98.5">470R</text>
<text x="16.4" y="102.6">C46</text>
<text x="16.4" y="105.4">1uF</text>
<text x="61.7" y="110.9">R12 NC</text>
</g>
<g font-size="1.2" fill="#003f7f">
<text x="59.6" y="23.9">NC</text>
<text x="59.6" y="18.4">GND</text>
<text x="59.6" y="19.8">GND</text>
<text x="59.6" y="21.2">GND</text>
<text x="59.6" y="22.5">GND</text>
<text x="155.7" y="19.8">VIO</text>
<text x="155.7" y="22.5">REGIN</text>
<text x="168.4" y="18.4">GPIO0</text>
<text x="168.4" y="19.8">GPIO1</text>
<text x="168.4" y="21.2">GPIO2</text>
<text x="168.4" y="22.5">GPIO3</text>
<text x="59.6" y="25.3">NC1</text>
<text x="59.6" y="26.6">NC2</text>
<text x="95.3" y="26.6">1</text>
<text x="100.1" y="26.6">6</text>
<text x="155.7" y="25.3">VDD</text>
<text x="155.7" y="28">GND</text>
<text x="162.5" y="26.6">SUSPEND_HIGH</text>
<text x="162.6" y="28">SUSPEND_LOW</text>
<text x="169.6" y="25.3">RST</text>
<text x="59.6" y="33.5">AVDD</text>
<text x="59.6" y="30.7">DVDD</text>
<text x="59.6" y="32.1">DOVDD</text>
<text x="95.3" y="30.7">2</text>
<text x="95.3" y="34.9">3</text>
<text x="100.1" y="30.7">5</text>
<text x="100.1" y="34.9">4</text>
<text x="155.7" y="30.7">VBUS</text>
<text x="155.7" y="33.5">D-</text>
<text x="169.5" y="32.1">DCD</text>
<text x="169.5" y="33.5">DTR</text>
<text x="169.5" y="34.9">DSR</text>
<text x="170.9" y="30.7">RI</text>
<text x="59.6" y="41.7">Y4</text>
<text x="59.6" y="36.2">Y0</text>
<text x="59.6" y="37.6">Y1</text>
<text x="59.6" y="39">Y2</text>
<text x="59.6" y="40.3">Y3</text>
<text x="155.7" y="36.2">D+</text>
<text x="155.7" y="40.3">VPP</text>
<text x="155.7" y="39">NC</text>
<text x="163.8" y="40.5" transform="rotate(-90 163.8 40.5)">GND</text>
<text x="169.5" y="37.6">RXD</text>
<text x="169.6" y="36.2">TXD</text>
<text x="169.6" y="39">RTS</text>
<text x="169.6" y="40.3">CTS</text>
<text x="59.6" y="43.1">Y5</text>
<text x="59.6" y="44.5">Y6</text>
<text x="59.6" y="45.8">Y7</text>
<text x="59.6" y="48.6">PCLK</text>
<text x="59.6" y="51.3">VSYNC</text>
<text x="59.6" y="52.7">HREF/HSYNC</text>
<text x="59.6" y="55.5">XCLK</text>
<text x="59.6" y="59.6">SIO_CLK</text>
<text x="159.8" y="54.1">VBUS</text>
<text x="159.8" y="55.5">D-</text>
<text x="159.8" y="56.8">D+</text>
<text x="159.8" y="58.2">ID</text>
<text x="159.8" y="59.6">GND</text>
<text x="164.3" y="55.5">SH1</text>
<text x="164.3" y="56.8">SH2</text>
<text x="164.3" y="58.2">SH3</text>
<text x="164.3" y="59.6">SH4</text>
<text x="59.6" y="63.7">SIO_DAT</text>
<text x="59.6" y="67.8">PWDN</text>
<text x="59.6" y="71.9">RSET</text>
</g>
<g font-size="1.2" fill="#f00">
<text x="83.9" y="29.9">DTR</text>
<text x="83.9" y="25.8">RTS</text>
<text x="110" y="29.9">RTS</text>
<text x="110" y="25.8">RST/EN</text>
<text x="48.3" y="35.4">Y0</text>
<text x="83.9" y="34">IO0</text>
<text x="110" y="34">DTR</text>
<text x="144.3" y="32.6">DM</text>
<text x="144.3" y="35.4">DP</text>
<text x="184" y="35.4">URXD</text>
<text x="185.4" y="32.6">DTR</text>
<text x="48.3" y="38.1">Y2</text>
<text x="48.3" y="40.9">Y4</text>
<text x="48.3" y="39.5">Y3</text>
<text x="48.3" y="36.7">Y1</text>
<text x="184" y="36.7">UTXD</text>
<text x="185.4" y="38.1">RTS</text>
<text x="44.1" y="47.8">PCLK</text>
<text x="48.3" y="45">Y7</text>
<text x="48.3" y="43.6">Y6</text>
<text x="48.3" y="42.2">Y5</text>
<text x="48.3" y="50.5">VSYNC</text>
<text x="48.3" y="51.9">HREF</text>
<text x="88" y="51.9">D+</text>
<text x="122.3" y="51.9">DP</text>
<text x="44.1" y="58.7">SIO_CLK</text>
<text x="48.3" y="54.6">XCLK</text>
<text x="88" y="57.3">D-</text>
<text x="122.3" y="57.3">DM</text>
<text x="148.4" y="56">D+</text>
<text x="148.4" y="54.6">D-</text>
<text x="44.1" y="62.8">SIO_DAT</text>
<text x="27.7" y="71">IO26</text>
<text x="44.1" y="66.9">PWDN</text>
<text x="48.3" y="71">RST</text>
<text x="49.6" y="88.9">SIO_CLK</text>
<text x="70.2" y="88.9">IO12</text>
<text x="92" y="89.5">RST/EN</text>
<text x="119.5" y="88.9">RST/EN</text>
<text x="49.6" y="93">VSYNC</text>
<text x="49.6" y="90.3">SIO_DAT</text>
<text x="49.6" y="94.4">HREF</text>
<text x="49.6" y="91.6">XCLK</text>
<text x="49.6" y="95.8">PCLK</text>
<text x="70.2" y="93">IO27</text>
<text x="71" y="90.3">IO13</text>
<text x="71" y="94.4">IO25</text>
<text x="71" y="91.6">IO32</text>
<text x="71.5" y="95.8">IO19</text>
<text x="92" y="90.8">IO0</text>
<text x="92" y="92.2">IO12</text>
<text x="92" y="93.6">IO13</text>
<text x="92" y="95">IO32</text>
<text x="119.5" y="90.3">IO0</text>
<text x="119.5" y="93">IO13</text>
<text x="119.5" y="94.4">IO32</text>
<text x="119.5" y="91.6">IO12</text>
<text x="119.5" y="95.8">IO27</text>
<text x="31.8" y="97.1">RST</text>
<text x="49.6" y="97.1">Y0</text>
<text x="49.6" y="99.9">Y2</text>
<text x="49.6" y="98.5">Y1</text>
<text x="49.6" y="101.2">Y3</text>
<text x="71" y="99.9">IO4</text>
<text x="71" y="98.5">IO14</text>
<text x="71.5" y="97.1">IO5</text>
<text x="71.5" y="101.2">IO15</text>
<text x="92" y="96.3">IO27</text>
<text x="92" y="97.7">IO25</text>
<text x="92" y="99.1">IO19</text>
<text x="92" y="100.4">IO5</text>
<text x="92" y="101.8">IO2</text>
<text x="119.5" y="97.1">IO25</text>
<text x="119.5" y="101.2">IO2</text>
<text x="119.5" y="99.9">IO5</text>
<text x="119.5" y="98.5">IO19</text>
<text x="155.2" y="98.5">URXD</text>
<text x="155.2" y="101.2">UTXD</text>
<text x="175.8" y="101.2">U0TXD</text>
<text x="175.8" y="98.5">U0RXD</text>
<text x="182.4" y="101.8">U0TXD</text>
<text x="182.4" y="99.1">U0RXD</text>
<text x="49.6" y="105.3">Y6</text>
<text x="49.6" y="102.6">Y4</text>
<text x="49.6" y="104">Y5</text>
<text x="49.6" y="106.7">Y7</text>
<text x="70.4" y="102.6">IO18</text>
<text x="70.6" y="105.3">IO36</text>
<text x="71.5" y="104">IO23</text>
<text x="71.5" y="106.7">IO39</text>
<text x="92" y="103.2">IO4</text>
<text x="92" y="104.6">IO15</text>
<text x="92" y="105.9">IO18</text>
<text x="92" y="107.3">IO23</text>
<text x="119.5" y="102.6">IO4</text>
<text x="119.5" y="104">IO15</text>
<text x="119.5" y="106.7">IO23</text>
<text x="119.8" y="105.3">IO18</text>
<text x="49.6" y="110.8">RST</text>
<text x="71" y="110.8">IO2</text>
<text x="92" y="108.7">IO36</text>
<text x="92" y="110">IO39</text>
<text x="92" y="111.4">IO26</text>
<text x="119.5" y="109.5">IO39</text>
<text x="119.5" y="110.8">IO26</text>
<text x="120" y="108.1">IO36</text>
<text x="120.9" y="113.6">IO14</text>
<text x="92" y="114.1">IO14</text>
</g>
<g font-size="1">
<text x="21.9" y="1">5</text>
<text x="63.1" y="1">4</text>
<text x="104.2" y="1">3</text>
<text x="145.4" y="1">2</text>
<text x="186.5" y="1">1</text>
<text x=".3" y="18.5">D</text>
<text x="207.4" y="18.5">D</text>
<text x=".3" y="51.1">C</text>
<text x="207.4" y="51.1">C</text>
<text x=".3" y="83.7">B</text>
<text x="207.4" y="83.7">B</text>
<text x=".3" y="116.2">A</text>
<text x="207.4" y="116.2">A</text>
<text x="21.9" y="132.7">5</text>
<text x="63.1" y="132.7">4</text>
<text x="104.2" y="132.7">3</text>
<text x="145.4" y="132.7">2</text>
<text x="186.5" y="132.7">1</text>
</g>
</svg>
